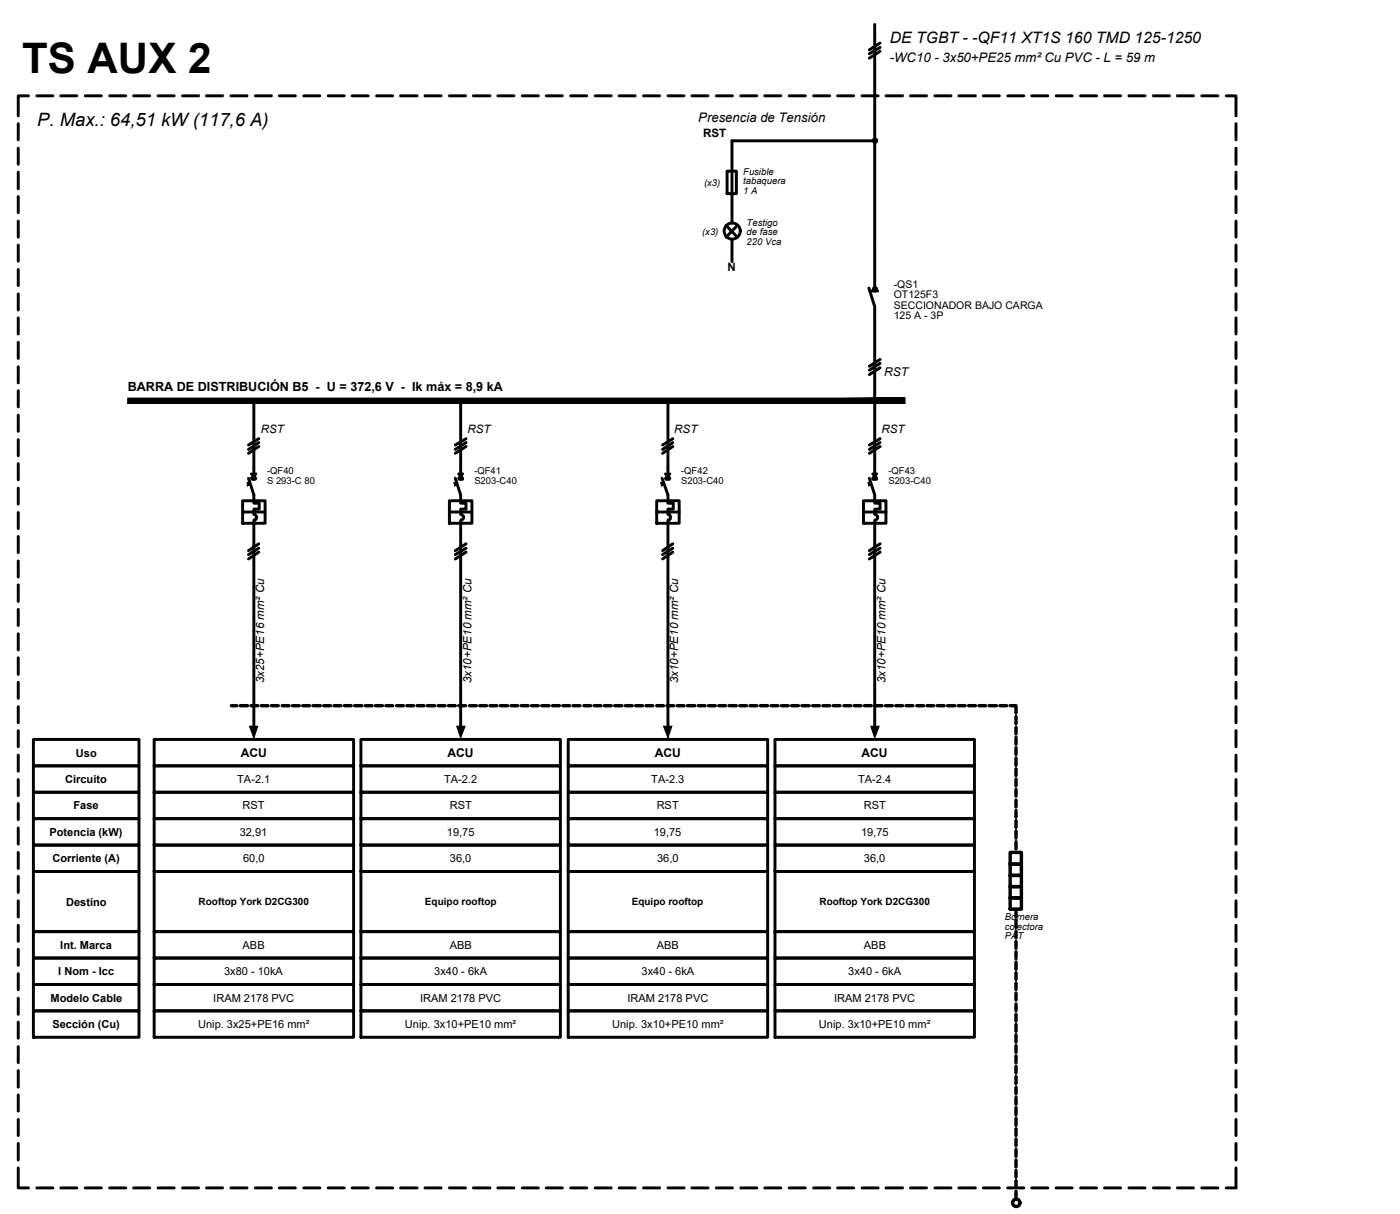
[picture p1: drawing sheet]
<svg xmlns="http://www.w3.org/2000/svg" width="121mm" height="105mm" viewBox="0 0 121 105" stroke-linecap="round" stroke-linejoin="round" font-family="sans-serif">
<!-- layer: UNI-MARCO -->
<g fill="none" stroke="#000" stroke-width=".25">
<path d="M1.6 10.7v1.4M1.6 12.8v1.4M1.6 14.9v1.4M1.6 17v1.4M1.6 19.1v1.4M2.5 8.3h-.9v1.7M3.2 8.3h1.4M5.3 8.3h1.4M7.4 8.3h1.4M9.5 8.3h1.4M11.6 8.3h1.4M13.7 8.3h1.4"/>
<path d="M15.8 8.3h1.4M17.9 8.3h1.4M20 8.3h1.4M22.1 8.3h1.4M24.2 8.3h1.4M26.3 8.3h1.4M28.4 8.3h1.4M30.5 8.3h1.4M32.6 8.3h1.4M34.7 8.3h1.4M36.8 8.3h1.4M38.9 8.3h1.4"/>
<path d="M41 8.3h1.4M43.1 8.3h1.4M45.2 8.3h1.4M47.3 8.3h1.4M49.4 8.3h1.4M51.5 8.3h1.4M53.6 8.3h1.4M55.7 8.3h1.4M57.8 8.3h1.4M59.9 8.3h1.4M62 8.3h1.4M64.1 8.3h1.4"/>
<path d="M66.2 8.3h1.4M68.3 8.3h1.4M70.5 8.3h1.4M72.5 8.3h1.4M74.6 8.3h1.4M76.7 8.3h1.5M78.8 8.3h1.4M81 8.3h1.4M83 8.3h1.5M85.1 8.3h1.4M87.3 8.3h1.4M89.3 8.3h1.4"/>
<path d="M91.5 8.3h1.4M93.6 8.3h1.4M95.6 8.3h1.4M97.8 8.3h1.4M99.9 8.3h1.4M102 8.3h1.3M104.1 8.3h1.4M106.2 8.3h.8v1.7M107 10.7v1.4M107 12.8v1.4M107 14.9v1.4M107 17v1.4"/>
<path d="M107 19.1v1.4M1.6 21.2v1.4M1.6 23.3v1.4M1.6 25.4v1.4M1.6 27.5v1.4M1.6 29.6v1.4M1.6 31.7v1.4M1.6 33.8v1.4M1.6 35.9v1.4M1.6 38.1v1.4M107 21.2v1.4M107 23.3v1.4"/>
<path d="M107 25.4v1.4M107 27.5v1.4M107 29.6v1.4M107 31.7v1.4M107 33.8v1.4M107 35.9v1.4M107 38.1v1.4M1.6 40.1v1.4M1.6 42.2v1.4M1.6 44.4v1.4M1.6 46.4v1.4M1.6 48.6v1.4"/>
<path d="M1.6 50.6v1.5M1.6 52.7v1.4M1.6 54.9v1.4M1.6 56.9v1.5M1.6 59.1v1.4M107 40.1v1.4M107 42.2v1.4M107 44.4v1.4M107 46.4v1.4M107 48.6v1.4M107 50.6v1.5M107 52.7v1.4"/>
<path d="M107 54.9v1.4M107 56.9v1.5M107 59.1v1.4M1.6 61.2v1.4M1.6 63.2v1.4M1.6 65.4v1.4M1.6 67.5v1.4M1.6 69.6v1.3M1.6 71.7v1.4M1.6 73.8v1.4M1.6 75.9v1.4M1.6 78v1.4"/>
<path d="M107 61.2v1.4M107 63.2v1.4M107 65.4v1.4M107 67.5v1.4M107 69.6v1.3M107 71.7v1.4M107 73.8v1.4M107 75.9v1.4M107 78v1.4M1.6 80.1v1.4M1.6 82.2v1.4M1.6 84.3v1.4"/>
<path d="M1.6 86.4v1.4M1.6 88.5v1.4M1.6 90.6v1.4M1.6 92.7v1.4M1.6 94.8v1.4M1.6 96.9v1.4M1.6 99v1.4M107 80.1v1.4M107 82.2v1.4M107 84.3v1.4M107 86.4v1.4M107 88.5v1.4"/>
<path d="M107 90.6v1.4M107 92.7v1.4M107 94.8v1.4M107 96.9v1.4M107 99v1.4M1.6 101.1v1.7h.9M3.2 102.8h1.4M5.3 102.8h1.4M7.4 102.8h1.4M9.5 102.8h1.4M11.6 102.8h1.4M13.7 102.8h1.4"/>
<path d="M15.8 102.8h1.4M17.9 102.8h1.4M20 102.8h1.4M22.1 102.8h1.4M24.2 102.8h1.4M26.3 102.8h1.4M28.4 102.8h1.4M30.5 102.8h1.4M32.6 102.8h1.4M34.7 102.8h1.4M36.8 102.8h1.4M38.9 102.8h1.4"/>
<path d="M41 102.8h1.4M43.1 102.8h1.4M45.2 102.8h1.4M47.3 102.8h1.4M49.4 102.8h1.4M51.5 102.8h1.4M53.6 102.8h1.4M55.7 102.8h1.4M57.8 102.8h1.4M59.9 102.8h1.4M62 102.8h1.4M64.1 102.8h1.4"/>
<path d="M66.2 102.8h1.4M68.3 102.8h1.4M70.5 102.8h1.4M72.5 102.8h1.4M74.6 102.8h1.4M76.7 102.8h1.5M78.8 102.8h1.4M81 102.8h1.4M83 102.8h1.5M85.1 102.8h1.4M87.3 102.8h1.4M89.3 102.8h1.4"/>
<path d="M91.5 102.8h1.4M93.6 102.8h1.4M95.6 102.8h1.4M97.8 102.8h1.4M99.9 102.8h1.4M102 102.8h1.3M104.1 102.8h1.4M107 101.1v1.7h-.8"/>
</g>
<!-- layer: UNI-LIN -->
<g fill="none" stroke="#000" stroke-width=".25">
<path d="M62.9 19.5l1 1M63 14.8h.8v2h-.8zM63.9 19.5l-1 1M75.7 12.2h-12.3v7.1M75.7 2.1v22.8M76.2 4.4l-.9 .6M76.2 4.1l-.9 .6M76.2 3.7l-.9 .6M22 34.7v6.8M22.4 38.6l-.9 .6M22.4 38.3l-.9 .6M22.4 38l-.9 .5"/>
<path d="M39.9 34.7v6.8M40.4 38.6l-1 .6M40.4 38.3l-1 .6M40.4 38l-1 .5M57.8 34.7v6.8M58.3 38.6l-.9 .6M58.3 38.3l-.9 .6M58.3 38l-.9 .5M63.4 20.7v1.9M75.2 24.9l.5 1.6v15M75.5 25.2h.5M76.2 31.8l-.9 .6"/>
<path d="M76.2 31.5l-.9 .5M76.2 31.1l-.9 .6M76.2 38.6l-.9 .6M76.2 38.3l-.9 .6M76.2 38l-.9 .5M21 43.3h2v2h-2zM21 44.3h2M21.5 41.4l.5 1.4v.8h.4v.5h-.4v.4a.25 .25 0 0 1 .2 .3 .25 .25 0 0 1-.2 .2v18M21.8 41l.4 .4M21.8 41.5h.3M22.2 41l-.4 .4M22.4 47.8l-.9 .6"/>
<path d="M22.4 47.5l-.9 .5M22.4 47.1l-.9 .6M38.9 43.3h2v2h-2zM38.9 44.3h2M39.4 41.4l.5 1.4v.8h.5v.5h-.5v.4a.25 .25 0 0 1 .2 .3 .25 .25 0 0 1-.2 .2v18M39.7 41l.4 .4M39.8 41.5h.3M40.1 41l-.4 .4M40.4 47.8l-1 .6M40.4 47.5l-1 .5M40.4 47.1l-1 .6M56.9 43.3h1.9v2h-1.9z"/>
<path d="M56.9 44.3h1.9M57.3 41.4l.5 1.4v.8h.5v.5h-.5v.4a.26 .26 0 0 1 .3 .3 .26 .26 0 0 1-.3 .2v18M57.6 41l.4 .4M57.7 41.5h.3M58 41l-.4 .4M58.3 47.8l-.9 .6M58.3 47.5l-.9 .5M58.3 47.1l-.9 .6M74.8 43.3h1.9v2h-1.9zM74.8 44.3h1.9M75.3 41.4l.4 1.4v.8h.5v.5h-.5v.4a.25 .25 0 0 1 .3 .3 .25 .25 0 0 1-.3 .2v18M75.6 41.5h.3"/>
<path d="M75.6 41l.3 .4M75.9 41l-.3 .4M76.2 47.8l-.9 .6M76.2 47.5l-.9 .5M76.2 47.1l-.9 .6"/>
<circle cx="75.8" cy="12.2" r=".15"/>
<circle cx="63.4" cy="20" r=".7"/>
<circle cx="75.8" cy="25" r=".15"/>
</g>
<!-- layer: UNI-BARRA -->
<path d="M11.1 34.5v.4l67.3-.4zM11.1 34.9l67.3-.4v.4z" fill="#000" stroke="#000" stroke-width=".09"/>
<!-- layer: UNI-TABLA -->
<g fill="none" stroke="#000" stroke-width=".25">
<path d="M2.9 64h9.1v2.3h-9.1zM2.9 66.3h9.1v2.3h-9.1zM2.9 68.6h9.1v2.3h-9.1zM2.9 70.9h9.1v2.3h-9.1zM2.9 73.2h9.1v2.2h-9.1zM2.9 75.4h9.1v5.2h-9.1zM13.3 64h17.3v2.3h-17.3zM13.3 66.3h17.3v2.3h-17.3zM13.3 68.6h17.3v2.3h-17.3zM13.3 70.9h17.3v2.3h-17.3zM13.3 73.2h17.3v2.2h-17.3zM13.3 75.4h17.3v5.2h-17.3z"/>
<path d="M31.3 64h17.2v2.3h-17.2zM31.3 66.3h17.2v2.3h-17.2zM31.3 68.6h17.2v2.3h-17.2zM31.3 70.9h17.2v2.3h-17.2zM31.3 73.2h17.2v2.2h-17.2zM31.3 75.4h17.2v5.2h-17.2zM49.2 64h17.3v2.3h-17.3zM49.2 66.3h17.3v2.3h-17.3zM49.2 68.6h17.3v2.3h-17.3zM49.2 70.9h17.3v2.3h-17.3zM49.2 73.2h17.3v2.2h-17.3zM49.2 75.4h17.3v5.2h-17.3z"/>
<path d="M67.1 64h17.3v2.3h-17.3zM67.1 66.3h17.3v2.3h-17.3zM67.1 68.6h17.3v2.3h-17.3zM67.1 70.9h17.3v2.3h-17.3zM67.1 73.2h17.3v2.2h-17.3zM67.1 75.4h17.3v5.2h-17.3zM2.9 80.6h9.1v2.3h-9.1zM2.9 82.9h9.1v2.3h-9.1zM2.9 85.2h9.1v2.3h-9.1zM2.9 87.5h9.1v2.3h-9.1zM13.3 80.6h17.3v2.3h-17.3zM13.3 82.9h17.3v2.3h-17.3z"/>
<path d="M13.3 85.2h17.3v2.3h-17.3zM13.3 87.5h17.3v2.3h-17.3zM31.3 80.6h17.2v2.3h-17.2zM31.3 82.9h17.2v2.3h-17.2zM31.3 85.2h17.2v2.3h-17.2zM31.3 87.5h17.2v2.3h-17.2zM49.2 80.6h17.3v2.3h-17.3zM49.2 82.9h17.3v2.3h-17.3zM49.2 85.2h17.3v2.3h-17.3zM49.2 87.5h17.3v2.3h-17.3zM67.1 80.6h17.3v2.3h-17.3zM67.1 82.9h17.3v2.3h-17.3z"/>
<path d="M67.1 85.2h17.3v2.3h-17.3zM67.1 87.5h17.3v2.3h-17.3z"/>
</g>
<!-- layer: UNI-LIN -->
<g fill="#000" stroke="#000" stroke-width=".09">
<path d="M21.6 62.9h.7l-.3 1zM39.6 62.9h.7l-.4 1zM57.5 62.9h.7l-.4 1zM75.4 62.9h.7l-.4 1z"/>
<path d="M21.6 41.7l.1 .3h-.3zM21.4 41.8v.2l.2-.3z"/>
<path d="M39.6 41.7v.3h-.2zM39.3 41.8l.1 .2 .2-.3z"/>
<path d="M57.5 41.7v.3h-.2zM57.2 41.8l.1 .2 .2-.3z"/>
<path d="M75.4 41.7l.1 .3h-.3zM75.2 41.8v.2l.2-.3z"/>
</g>
<!-- layer: UNI-PAT -->
<g fill="none" stroke="#000" stroke-width=".3">
<path d="M20 61.1h.5M20.8 61.1h.6M21.7 61.1h.6M22.6 61.1h.6M23.5 61.1h.6M24.4 61.1h.6M25.3 61.1h.6M26.2 61.1h.6M27.1 61.1h.6M28 61.1h.6M28.9 61.1h.6M29.8 61.1h.6"/>
<path d="M30.7 61.1h.6M31.6 61.1h.6M32.5 61.1h.6M33.4 61.1h.6M34.3 61.1h.6M35.2 61.1h.6M36.1 61.1h.6M37 61.1h.6M37.9 61.1h.6M38.8 61.1h.6M39.7 61.1h.6M40.7 61.1h.5"/>
<path d="M41.5 61.1h.6M42.4 61.1h.6M43.3 61.1h.7M44.3 61.1h.5M45.1 61.1h.6M46 61.1h.6M46.9 61.1h.7M47.8 61.1h.6M48.7 61.1h.6M49.6 61.1h.6M50.6 61.1h.6M51.4 61.1h.6"/>
<path d="M52.3 61.1h.6M53.2 61.1h.7M54.2 61.1h.6M55 61.1h.6M55.9 61.1h.6M56.9 61.1h.6M57.8 61.1h.5M58.6 61.1h.6M59.5 61.1h.7M60.5 61.1h.6M61.4 61.1h.5M62.2 61.1h.6"/>
<path d="M63.1 61.1h.7M64.1 61.1h.6M65 61.1h.5M65.8 61.1h.7M66.8 61.1h.6M67.7 61.1h.6M68.6 61.1h.5M69.4 61.1h.7M70.4 61.1h.6M71.3 61.1h.6M72.1 61.1h.6M73.1 61.1h.6"/>
<path d="M74 61.1h.6M74.9 61.1h.6M75.7 61.1h.7M76.7 61.1h.6M77.6 61.1h.6M78.5 61.1h.5M79.4 61.1h.6M80.3 61.1h.6M81.2 61.1h.6M82.1 61.1h.6M83 61.1h.6M83.9 61.1h.6"/>
<path d="M84.8 61.1h.6M85.7 61.1h.6M86.6 61.1h.6M87.5 61.1h.5v.6M87.5 77.7h.9v1h-.9zM87.5 76.7h.9v1h-.9zM87.5 75.8h.9v.9h-.9zM87.5 74.8h.9v1h-.9zM87.5 73.8h.9v1h-.9zM88 62v.7M88 62.9v.6M88 63.8v.6"/>
<path d="M88 64.7v.6M88 65.6v.7M88 66.5v.6M88 67.4v.6M88 68.3v.6M88 69.3v.5M88 70.1v.6M88 71v.6M88 71.9v.7M88 72.9v.6M88 78.7v.7M88 79.7v.6"/>
<path d="M88 80.6v.6M88 81.5v.6M88 82.4v.6M88 83.3v.6M88 84.2v.6M88 85.1v.6M88 86v.6M88 86.9v.6M88 87.8v.6M88 88.7v.6M88 89.6v.6M88 90.5v.6"/>
<path d="M88 91.4v.6M88 92.3v.6M88 93.2v.6M88 94.1v.6M88 95v.6M88 95.9v.6M88 96.8v.6M88 97.7v.6M88 98.6v.6M88 99.5v.6M88 100.4v.6M88 101.3v.6"/>
<path d="M88 102.2v.6M88 103.1v.7"/>
<circle cx="88" cy="104.1" r=".32"/>
</g>
<text font-size="3.6" x="1.9" y="6.3">TS AUX 2</text>
<text font-size="1.6" x="3.2" y="10.9">P. Max.: 64,51 kW (117,6 A)</text>
<text font-size="1.4" x="77.1" y="3.7">DE TGBT - -QF11 XT1S 160 TMD 125-1250</text>
<g font-size="1.1">
<text x="77.1" y="5.4">-WC10 - 3x50+PE25 mm² Cu PVC - L = 59 m</text>
<text x="60.5" y="10.6">Presencia de Tensión</text>
<text x="11.1" y="33.9">BARRA DE DISTRIBUCIÓN B5 - U = 372,6 V - Ik máx = 8,9 kA</text>
</g>
<g font-size="1">
<text x="60.9" y="11.9">RST</text>
<text x="63" y="23.5">N</text>
<text x="76.6" y="32.6">RST</text>
<text x="22.6" y="37.5">RST</text>
<text x="40.5" y="37.5">RST</text>
<text x="58.4" y="37.5">RST</text>
<text x="76.3" y="37.5">RST</text>
<text x="22.9" y="59.1" transform="rotate(-90 22.9 59.1)">3x25+PE16 mm² Cu</text>
<text x="40.8" y="59.1" transform="rotate(-90 40.8 59.1)">3x10+PE10 mm² Cu</text>
<text x="58.7" y="59.1" transform="rotate(-90 58.7 59.1)">3x10+PE10 mm² Cu</text>
<text x="76.7" y="59.1" transform="rotate(-90 76.7 59.1)">3x10+PE10 mm² Cu</text>
<text x="6.6" y="65.5">Uso</text>
<text x="20.8" y="65.5">ACU</text>
<text x="38.7" y="65.5">ACU</text>
<text x="56.7" y="65.5">ACU</text>
<text x="74.6" y="65.5">ACU</text>
<text x="5.6" y="67.8">Circuito</text>
<text x="6.4" y="70.1">Fase</text>
<text x="20.5" y="67.8">TA-2.1</text>
<text x="21" y="70.1">RST</text>
<text x="38.5" y="67.8">TA-2.2</text>
<text x="39" y="70.1">RST</text>
<text x="56.4" y="67.8">TA-2.3</text>
<text x="56.9" y="70.1">RST</text>
<text x="74.3" y="67.8">TA-2.4</text>
<text x="74.8" y="70.1">RST</text>
<text x="4.3" y="72.3">Potencia (kW)</text>
<text x="4.5" y="74.6">Corriente (A)</text>
<text x="20.8" y="72.3">32,91</text>
<text x="21.1" y="74.6">60,0</text>
<text x="38.7" y="72.3">19,75</text>
<text x="39" y="74.6">36,0</text>
<text x="56.6" y="72.3">19,75</text>
<text x="56.9" y="74.6">36,0</text>
<text x="74.6" y="72.3">19,75</text>
<text x="74.8" y="74.6">36,0</text>
<text x="5.2" y="82.1">Int. Marca</text>
<text x="5.7" y="78.4">Destino</text>
<text x="21" y="82.1">ABB</text>
<text x="39" y="82.1">ABB</text>
<text x="56.9" y="82.1">ABB</text>
<text x="74.8" y="82.1">ABB</text>
<text x="4.4" y="86.7">Modelo Cable</text>
<text x="4.5" y="89">Sección (Cu)</text>
<text x="5.1" y="84.4">I Nom - Icc</text>
<text x="17.2" y="89">Unip. 3x25+PE16 mm²</text>
<text x="18.5" y="86.7">IRAM 2178 PVC</text>
<text x="19.4" y="84.4">3x80 - 10kA</text>
<text x="35.1" y="89">Unip. 3x10+PE10 mm²</text>
<text x="36.4" y="86.7">IRAM 2178 PVC</text>
<text x="37.6" y="84.4">3x40 - 6kA</text>
<text x="53" y="89">Unip. 3x10+PE10 mm²</text>
<text x="54.3" y="86.7">IRAM 2178 PVC</text>
<text x="55.6" y="84.4">3x40 - 6kA</text>
<text x="70.9" y="89">Unip. 3x10+PE10 mm²</text>
<text x="72.2" y="86.7">IRAM 2178 PVC</text>
<text x="73.5" y="84.4">3x40 - 6kA</text>
</g>
<g font-size=".9">
<text x="77.4" y="24.9">-QS1</text>
<text x="77.4" y="25.8">OT125F3</text>
<text x="77.4" y="26.8">SECCIONADOR BAJO CARGA</text>
<text x="77.4" y="27.6">125 A - 3P</text>
<text x="17.2" y="78.4">Rooftop York D2CG300</text>
<text x="36.8" y="78.4">Equipo rooftop</text>
<text x="54.7" y="78.4">Equipo rooftop</text>
<text x="71" y="78.4">Rooftop York D2CG300</text>
</g>
<g font-size=".8">
<text x="61" y="16.1">(x3)</text>
<text x="64.4" y="15.2">Fusible</text>
<text x="64.4" y="16">tabaquera</text>
<text x="64.4" y="16.8">1 A</text>
<text x="60.8" y="20.3">(x3)</text>
<text x="64.7" y="19.6">Testigo</text>
<text x="64.7" y="20.4">de fase</text>
<text x="64.7" y="21.2">220 Vca</text>
<text x="23.1" y="41.1">-QF40</text>
<text x="23.1" y="41.9">S 293-C 80</text>
<text x="41.1" y="41.1">-QF41</text>
<text x="41.1" y="41.9">S203-C40</text>
<text x="59" y="41.1">-QF42</text>
<text x="59" y="41.9">S203-C40</text>
<text x="76.9" y="41.1">-QF43</text>
<text x="76.9" y="41.9">S203-C40</text>
<text x="87" y="79.7">Bornera</text>
<text x="87" y="80.5">colectora</text>
<text x="87" y="81.3">PAT</text>
</g>
</svg>
